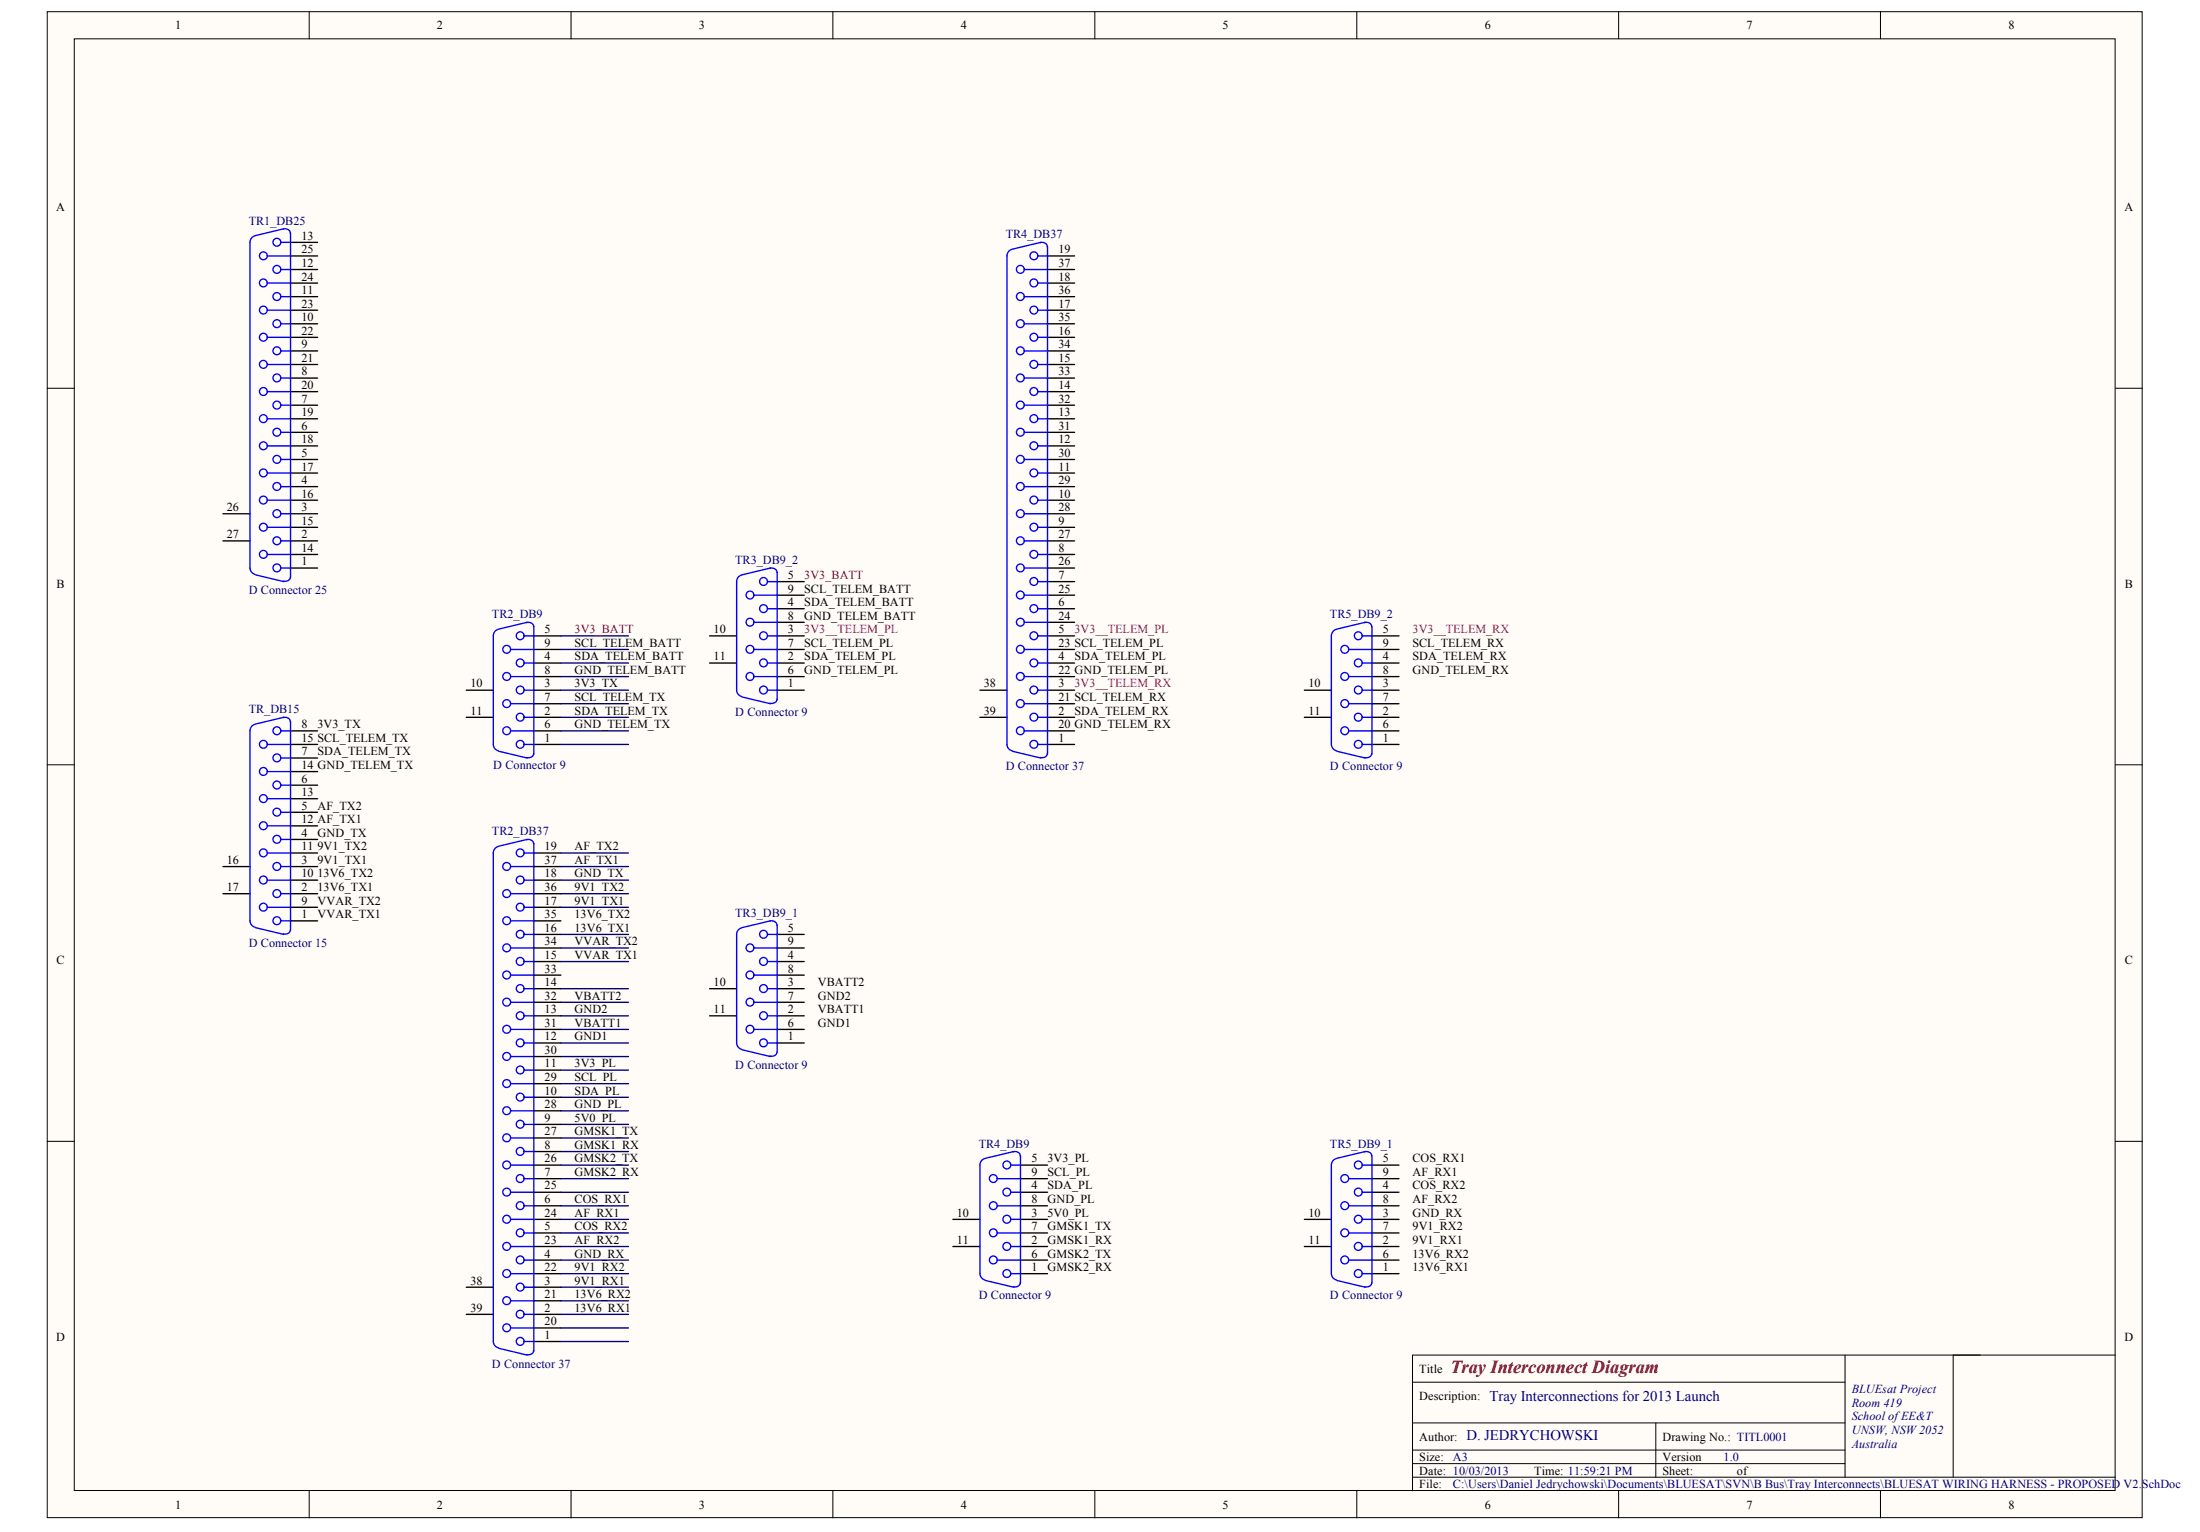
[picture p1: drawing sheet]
<svg xmlns="http://www.w3.org/2000/svg" width="289mm" height="201mm" viewBox="0 0 289 201" stroke-linecap="round" stroke-linejoin="round" font-family="sans-serif">
<g fill="#fffcf8" stroke="#000" stroke-width=".13">
<path d="M6.2 1.5h275.1v197.7h-275.1z"/>
<path d="M9.8 5.1h268v190.5h-268z"/>
</g>
<g fill="none" stroke="#000" stroke-width=".13">
<path d="M40.6 1.5v3.6M75 1.5v3.6M109.4 1.5v3.6M143.8 1.5v3.6M178.2 1.5v3.6M212.6 1.5v3.6M247 1.5v3.6M6.2 51h3.6M277.8 51h3.6M6.2 100.4h3.6M277.8 100.4h3.6M6.2 149.8h3.6"/>
<path d="M277.8 149.8h3.6M242.3 177.9v16M260.1 177.9h-74.6v17.8M277.8 177.9h-21.3v16M40.6 195.7v3.5M75 195.7v3.5M109.4 195.7v3.5M143.8 195.7v3.5M178.2 195.7v3.5M185.5 186.8h56.8M185.5 193.9h92.3M185.5 190.3h56.8"/>
<path d="M185.5 192.1h56.8M185.5 181.4h56.8M212.6 195.7v3.5M217.5 186.8v7.1M247 195.7v3.5"/>
</g>
<g fill="none" stroke="#00f" stroke-width=".18">
<path d="M33.5 30.9a.87 .87 0 0 0-.7 .9v42.8a.87 .87 0 0 0 .7 .8M35.1 37.2h3.1M35.1 33.6h3.1M36.9 38.9h1.3M36.9 35.4h1.3M36.9 31.8h1.3M37.2 30.1a.68 .68 0 0 1 .9 .5M37.3 30l-3.8 .9M38.2 30.6v45.2M132.9 32.7a.87 .87 0 0 0-.7 .9v64.1a.87 .87 0 0 0 .7 .8M134.6 38.9h3M134.6 35.4h3"/>
<path d="M136.3 37.2h1.3M136.3 33.6h1.3M136.6 31.8a.68 .68 0 0 1 .9 .6M136.7 31.8l-3.7 .9M137.6 32.3v66.7M35.1 55h3.1M35.1 51.4h3.1M35.1 47.8h3.1M35.1 44.3h3.1M35.1 40.7h3.1M35.1 58.5h3.1M36.9 56.7h1.3"/>
<path d="M36.9 53.2h1.3M36.9 49.6h1.3M36.9 46.1h1.3M36.9 42.5h1.3M134.6 56.7h3M134.6 53.2h3M134.6 49.6h3M134.6 46.1h3M134.6 42.5h3M136.3 55h1.3M136.3 51.4h1.3M136.3 47.8h1.3"/>
<path d="M136.3 44.3h1.3M136.3 40.7h1.3M136.3 58.5h1.3M33.5 75.4l3.8 .9M35.1 72.8h3.1M35.1 69.2h3.1M35.1 65.7h3.1M35.1 62.1h3.1M36.9 74.6h1.3M36.9 71h1.3M36.9 67.4h1.3M36.9 63.9h1.3"/>
<path d="M36.9 60.3h1.3M38.1 75.8a.65 .65 0 0 1-.9 .5M97.4 75.5a.87 .87 0 0 0-.7 .8v14.3a.87 .87 0 0 0 .7 .8M99 78.1h3.1M100.8 79.9h1.3M100.8 76.3h1.3M101.1 74.6a.68 .68 0 0 1 .9 .5M101.2 74.6l-3.7 .8M102.1 75.1v16.7M134.6 74.6h3M134.6 71h3M134.6 67.4h3"/>
<path d="M134.6 63.9h3M134.6 60.3h3M134.6 78.1h3M136.3 72.8h1.3M136.3 69.2h1.3M136.3 65.7h1.3M136.3 62.1h1.3M136.3 79.9h1.3M136.3 76.3h1.3M33.5 95.1a.87 .87 0 0 0-.7 .8v25a.87 .87 0 0 0 .7 .8M35.1 97.7h3.1M36.9 99.5h1.3"/>
<path d="M36.9 95.9h1.3M37.2 94.2a.68 .68 0 0 1 .9 .5M37.3 94.2l-3.8 .8M38.2 94.7v27.4M65.4 82.6a.87 .87 0 0 0-.6 .9v14.2a.87 .87 0 0 0 .6 .8M65.5 98.6l3.7 .9M67.1 95.9h3M67.1 92.4h3M67.1 88.8h3M67.1 85.2h3M68.9 97.7h1.2M68.9 94.2h1.2"/>
<path d="M68.9 90.6h1.2M68.9 87h1.2M68.9 83.5h1.2M69.1 81.7a.68 .68 0 0 1 1 .6M69.2 81.7l-3.7 .9M70.1 98.9a.65 .65 0 0 1-1 .5M70.1 82.2v16.8M97.5 91.5l3.7 .9M99 88.8h3.1M99 85.2h3.1M99 81.7h3.1M100.8 90.6h1.3"/>
<path d="M100.8 87h1.3M100.8 83.5h1.3M102 91.8a.65 .65 0 0 1-.9 .5M133 98.6l3.7 .9M134.6 95.9h3M134.6 92.4h3M134.6 88.8h3M134.6 85.2h3M134.6 81.7h3M136.3 97.7h1.3M136.3 94.2h1.3M136.3 90.6h1.3"/>
<path d="M136.3 87h1.3M136.3 83.5h1.3M137.5 98.9a.65 .65 0 0 1-.9 .5M175.5 82.6a.87 .87 0 0 0-.6 .9v14.2a.87 .87 0 0 0 .6 .8M175.6 98.6l3.7 .9M177.2 95.9h3M177.2 92.4h3M177.2 88.8h3M177.2 85.2h3M178.9 97.7h1.3M178.9 94.2h1.3M178.9 90.6h1.3"/>
<path d="M178.9 87h1.3M178.9 83.5h1.3M179.2 81.7a.68 .68 0 0 1 .9 .6M179.3 81.7l-3.7 .9M180.1 98.9a.65 .65 0 0 1-.9 .5M180.2 82.2v16.8M35.1 119.1h3.1M35.1 115.5h3.1M35.1 112h3.1M35.1 108.4h3.1M35.1 104.8h3.1M35.1 101.3h3.1"/>
<path d="M36.9 117.3h1.3M36.9 113.7h1.3M36.9 110.2h1.3M36.9 106.6h1.3M36.9 103.1h1.3M65.4 111.1a.87 .87 0 0 0-.6 .9v64.1a.87 .87 0 0 0 .6 .8M67.1 117.3h3M67.1 113.7h3M68.9 119.1h1.2M68.9 115.5h1.2M68.9 112h1.2M69.1 110.2a.68 .68 0 0 1 1 .6"/>
<path d="M69.2 110.2l-3.7 .9M70.1 110.7v66.6M33.5 121.8l3.8 .8M36.9 120.9h1.3M38.1 122.1a.65 .65 0 0 1-.9 .5M67.1 120.9h3M67.1 135.1h3M67.1 131.6h3M67.1 128h3M67.1 124.4h3M67.1 138.7h3M68.9 133.3h1.2"/>
<path d="M68.9 136.9h1.2M68.9 129.8h1.2M68.9 126.2h1.2M68.9 122.6h1.2M97.4 121.8a.87 .87 0 0 0-.7 .8v14.3a.87 .87 0 0 0 .7 .8M97.5 137.8l3.7 .9M99 135.1h3.1M99 131.6h3.1M99 128h3.1M99 124.4h3.1M100.8 133.3h1.3M100.8 136.9h1.3"/>
<path d="M100.8 129.8h1.3M100.8 126.2h1.3M100.8 122.6h1.3M101.1 120.9a.68 .68 0 0 1 .9 .6M101.2 120.9l-3.7 .9M102 138.1a.65 .65 0 0 1-.9 .5M102.1 121.4v16.7M67.1 156.5h3M67.1 152.9h3M67.1 149.4h3M67.1 145.8h3M67.1 142.2h3"/>
<path d="M68.9 158.3h1.2M68.9 154.7h1.2M68.9 151.1h1.2M68.9 147.6h1.2M68.9 144h1.2M68.9 140.5h1.2M129.3 152.1a.87 .87 0 0 0-.6 .8v14.3a.87 .87 0 0 0 .7 .8M131 158.3h3M131 154.7h3M132.8 156.5h1.2M132.8 152.9h1.2M133 151.2a.68 .68 0 0 1 1 .5"/>
<path d="M133.1 151.1l-3.7 .9M134 151.7v16.7M175.5 152.1a.87 .87 0 0 0-.6 .8v14.3a.87 .87 0 0 0 .6 .8M177.2 158.3h3M177.2 154.7h3M178.9 156.5h1.3M178.9 152.9h1.3M179.2 151.2a.68 .68 0 0 1 .9 .5M179.3 151.1l-3.7 .9M180.2 151.7v16.7M65.5 177l3.7 .9M67.1 163.6h3"/>
<path d="M67.1 167.2h3M67.1 160.1h3M67.1 174.3h3M67.1 170.7h3M68.9 165.4h1.2M68.9 161.8h1.2M68.9 176.1h1.2M68.9 172.5h1.2M68.9 169h1.2M70.1 177.3a.65 .65 0 0 1-1 .5M129.4 168.1l3.7 .9M131 165.4h3"/>
<path d="M131 161.8h3M132.8 163.6h1.2M132.8 167.2h1.2M132.8 160.1h1.2M134 168.4a.65 .65 0 0 1-.9 .5M175.6 168.1l3.7 .9M177.2 165.4h3M177.2 161.8h3M178.9 163.6h1.3M178.9 167.2h1.3M178.9 160.1h1.3M180.1 168.4a.65 .65 0 0 1-.9 .5"/>
<circle cx="34.6" cy="37.1" r=".52"/>
<circle cx="34.6" cy="33.6" r=".52"/>
<circle cx="36.4" cy="31.8" r=".52"/>
<circle cx="36.4" cy="35.4" r=".52"/>
<circle cx="36.4" cy="38.9" r=".52"/>
<circle cx="134" cy="35.4" r=".52"/>
<circle cx="134" cy="38.9" r=".52"/>
<circle cx="135.8" cy="37.1" r=".52"/>
<circle cx="135.8" cy="33.6" r=".52"/>
<circle cx="34.6" cy="58.5" r=".52"/>
<circle cx="34.6" cy="54.9" r=".52"/>
<circle cx="34.6" cy="44.3" r=".52"/>
<circle cx="34.6" cy="47.8" r=".52"/>
<circle cx="34.6" cy="51.4" r=".52"/>
<circle cx="34.6" cy="40.7" r=".52"/>
<circle cx="36.4" cy="42.5" r=".52"/>
<circle cx="36.4" cy="53.2" r=".52"/>
<circle cx="36.4" cy="49.6" r=".52"/>
<circle cx="36.4" cy="46" r=".52"/>
<circle cx="36.4" cy="56.7" r=".52"/>
<circle cx="134" cy="53.2" r=".52"/>
<circle cx="134" cy="42.5" r=".52"/>
<circle cx="134" cy="49.6" r=".52"/>
<circle cx="134" cy="56.7" r=".52"/>
<circle cx="134" cy="46" r=".52"/>
<circle cx="135.8" cy="44.3" r=".52"/>
<circle cx="135.8" cy="58.5" r=".52"/>
<circle cx="135.8" cy="47.8" r=".52"/>
<circle cx="135.8" cy="54.9" r=".52"/>
<circle cx="135.8" cy="40.7" r=".52"/>
<circle cx="135.8" cy="51.4" r=".52"/>
<circle cx="34.6" cy="69.2" r=".52"/>
<circle cx="34.6" cy="65.6" r=".52"/>
<circle cx="34.6" cy="72.8" r=".52"/>
<circle cx="34.6" cy="62.1" r=".52"/>
<circle cx="36.4" cy="63.9" r=".52"/>
<circle cx="36.4" cy="60.3" r=".52"/>
<circle cx="36.4" cy="67.4" r=".52"/>
<circle cx="36.4" cy="74.5" r=".52"/>
<circle cx="36.4" cy="71" r=".52"/>
<circle cx="98.5" cy="78.1" r=".52"/>
<circle cx="100.3" cy="76.3" r=".52"/>
<circle cx="100.3" cy="79.9" r=".52"/>
<circle cx="134" cy="63.9" r=".52"/>
<circle cx="134" cy="60.3" r=".52"/>
<circle cx="134" cy="67.4" r=".52"/>
<circle cx="134" cy="78.1" r=".52"/>
<circle cx="134" cy="74.5" r=".52"/>
<circle cx="134" cy="71" r=".52"/>
<circle cx="135.8" cy="69.2" r=".52"/>
<circle cx="135.8" cy="65.6" r=".52"/>
<circle cx="135.8" cy="72.8" r=".52"/>
<circle cx="135.8" cy="79.9" r=".52"/>
<circle cx="135.8" cy="76.3" r=".52"/>
<circle cx="135.8" cy="62.1" r=".52"/>
<circle cx="34.6" cy="97.7" r=".52"/>
<circle cx="36.4" cy="99.5" r=".52"/>
<circle cx="36.4" cy="95.9" r=".52"/>
<circle cx="66.5" cy="88.8" r=".52"/>
<circle cx="66.5" cy="92.4" r=".52"/>
<circle cx="66.5" cy="95.9" r=".52"/>
<circle cx="66.5" cy="85.2" r=".52"/>
<circle cx="68.3" cy="90.6" r=".52"/>
<circle cx="68.3" cy="83.4" r=".52"/>
<circle cx="68.3" cy="97.7" r=".52"/>
<circle cx="68.3" cy="94.1" r=".52"/>
<circle cx="68.3" cy="87" r=".52"/>
<circle cx="98.5" cy="88.8" r=".52"/>
<circle cx="98.5" cy="81.7" r=".52"/>
<circle cx="98.5" cy="85.2" r=".52"/>
<circle cx="100.3" cy="90.6" r=".52"/>
<circle cx="100.3" cy="83.4" r=".52"/>
<circle cx="100.3" cy="87" r=".52"/>
<circle cx="134" cy="88.8" r=".52"/>
<circle cx="134" cy="81.7" r=".52"/>
<circle cx="134" cy="95.9" r=".52"/>
<circle cx="134" cy="92.4" r=".52"/>
<circle cx="134" cy="85.2" r=".52"/>
<circle cx="135.8" cy="90.6" r=".52"/>
<circle cx="135.8" cy="83.4" r=".52"/>
<circle cx="135.8" cy="94.1" r=".52"/>
<circle cx="135.8" cy="97.7" r=".52"/>
<circle cx="135.8" cy="87" r=".52"/>
<circle cx="176.6" cy="88.8" r=".52"/>
<circle cx="176.6" cy="92.4" r=".52"/>
<circle cx="176.6" cy="95.9" r=".52"/>
<circle cx="176.6" cy="85.2" r=".52"/>
<circle cx="178.4" cy="90.6" r=".52"/>
<circle cx="178.4" cy="97.7" r=".52"/>
<circle cx="178.4" cy="94.1" r=".52"/>
<circle cx="178.4" cy="83.4" r=".52"/>
<circle cx="178.4" cy="87" r=".52"/>
<circle cx="34.6" cy="119.1" r=".52"/>
<circle cx="34.6" cy="101.3" r=".52"/>
<circle cx="34.6" cy="111.9" r=".52"/>
<circle cx="34.6" cy="108.4" r=".52"/>
<circle cx="34.6" cy="104.8" r=".52"/>
<circle cx="34.6" cy="115.5" r=".52"/>
<circle cx="36.4" cy="110.2" r=".52"/>
<circle cx="36.4" cy="103" r=".52"/>
<circle cx="36.4" cy="106.6" r=".52"/>
<circle cx="36.4" cy="117.3" r=".52"/>
<circle cx="36.4" cy="113.7" r=".52"/>
<circle cx="66.5" cy="117.3" r=".52"/>
<circle cx="66.5" cy="113.7" r=".52"/>
<circle cx="68.3" cy="119.1" r=".52"/>
<circle cx="68.3" cy="111.9" r=".52"/>
<circle cx="68.3" cy="115.5" r=".52"/>
<circle cx="36.4" cy="120.8" r=".52"/>
<circle cx="66.5" cy="135.1" r=".52"/>
<circle cx="66.5" cy="128" r=".52"/>
<circle cx="66.5" cy="138.7" r=".52"/>
<circle cx="66.5" cy="120.8" r=".52"/>
<circle cx="66.5" cy="124.4" r=".52"/>
<circle cx="66.5" cy="131.5" r=".52"/>
<circle cx="68.3" cy="122.6" r=".52"/>
<circle cx="68.3" cy="133.3" r=".52"/>
<circle cx="68.3" cy="136.9" r=".52"/>
<circle cx="68.3" cy="129.8" r=".52"/>
<circle cx="68.3" cy="126.2" r=".52"/>
<circle cx="98.5" cy="135.1" r=".52"/>
<circle cx="98.5" cy="128" r=".52"/>
<circle cx="98.5" cy="124.4" r=".52"/>
<circle cx="98.5" cy="131.5" r=".52"/>
<circle cx="100.3" cy="133.3" r=".52"/>
<circle cx="100.3" cy="122.6" r=".52"/>
<circle cx="100.3" cy="136.9" r=".52"/>
<circle cx="100.3" cy="129.8" r=".52"/>
<circle cx="100.3" cy="126.2" r=".52"/>
<circle cx="66.5" cy="142.2" r=".52"/>
<circle cx="66.5" cy="149.3" r=".52"/>
<circle cx="66.5" cy="152.9" r=".52"/>
<circle cx="66.5" cy="156.5" r=".52"/>
<circle cx="66.5" cy="145.8" r=".52"/>
<circle cx="68.3" cy="151.1" r=".52"/>
<circle cx="68.3" cy="140.4" r=".52"/>
<circle cx="68.3" cy="158.3" r=".52"/>
<circle cx="68.3" cy="154.7" r=".52"/>
<circle cx="68.3" cy="144" r=".52"/>
<circle cx="68.3" cy="147.6" r=".52"/>
<circle cx="130.5" cy="158.3" r=".52"/>
<circle cx="130.5" cy="154.7" r=".52"/>
<circle cx="132.2" cy="152.9" r=".52"/>
<circle cx="132.2" cy="156.5" r=".52"/>
<circle cx="176.6" cy="158.3" r=".52"/>
<circle cx="176.6" cy="154.7" r=".52"/>
<circle cx="178.4" cy="152.9" r=".52"/>
<circle cx="178.4" cy="156.5" r=".52"/>
<circle cx="66.5" cy="160" r=".52"/>
<circle cx="66.5" cy="174.3" r=".52"/>
<circle cx="66.5" cy="170.7" r=".52"/>
<circle cx="66.5" cy="163.6" r=".52"/>
<circle cx="66.5" cy="167.2" r=".52"/>
<circle cx="68.3" cy="161.8" r=".52"/>
<circle cx="68.3" cy="172.5" r=".52"/>
<circle cx="68.3" cy="165.4" r=".52"/>
<circle cx="68.3" cy="168.9" r=".52"/>
<circle cx="68.3" cy="176.1" r=".52"/>
<circle cx="130.5" cy="161.8" r=".52"/>
<circle cx="130.5" cy="165.4" r=".52"/>
<circle cx="132.2" cy="160" r=".52"/>
<circle cx="132.2" cy="163.6" r=".52"/>
<circle cx="132.2" cy="167.2" r=".52"/>
<circle cx="176.6" cy="161.8" r=".52"/>
<circle cx="176.6" cy="165.4" r=".52"/>
<circle cx="178.4" cy="160" r=".52"/>
<circle cx="178.4" cy="163.6" r=".52"/>
<circle cx="178.4" cy="167.2" r=".52"/>
</g>
<g fill="none" stroke="#000" stroke-width=".18">
<path d="M38.2 37.2h3.5M38.2 33.6h3.5M38.2 38.9h3.5M38.2 35.4h3.5M38.2 31.8h3.5M137.6 37.2h3.5M137.6 33.6h3.5M137.6 38.9h3.5M137.6 35.4h3.5M38.2 51.4h3.5M38.2 47.8h3.5M38.2 44.3h3.5"/>
<path d="M38.2 40.7h3.5M38.2 56.7h3.5M38.2 53.2h3.5M38.2 49.6h3.5M38.2 46.1h3.5M38.2 42.5h3.5M38.2 58.5h3.5M38.2 55h3.5M137.6 51.4h3.5M137.6 47.8h3.5M137.6 44.3h3.5M137.6 40.7h3.5"/>
<path d="M137.6 56.7h3.5M137.6 53.2h3.5M137.6 49.6h3.5M137.6 46.1h3.5M137.6 42.5h3.5M137.6 58.5h3.5M137.6 55h3.5M29.3 71h3.5M29.3 67.4h3.5M38.2 74.6h3.5M38.2 71h3.5M38.2 67.4h3.5"/>
<path d="M38.2 63.9h3.5M38.2 60.3h3.5M38.2 72.8h3.5M38.2 69.2h3.5M38.2 65.7h3.5M38.2 62.1h3.5M102.1 79.9h3.5M102.1 76.3h3.5M102.1 78.1h3.5M137.6 74.6h3.5M137.6 71h3.5M137.6 67.4h3.5"/>
<path d="M137.6 63.9h3.5M137.6 60.3h3.5M137.6 72.8h3.5M137.6 69.2h3.5M137.6 65.7h3.5M137.6 62.1h3.5M137.6 79.9h3.5M137.6 76.3h3.5M137.6 78.1h3.5M38.2 99.5h3.5M38.2 95.9h3.5M38.2 97.7h3.5"/>
<path d="M61.2 94.2h3.6M61.2 90.6h3.6M70.1 95.9h3.6M70.1 97.7h3.6M70.1 94.2h3.6M70.1 90.6h3.6M70.1 87h3.6M70.1 83.5h3.6M70.1 92.4h3.6M70.1 88.8h3.6M70.1 85.2h3.6M93.2 87h3.5"/>
<path d="M93.2 83.5h3.5M102.1 90.6h3.5M102.1 87h3.5M102.1 83.5h3.5M102.1 88.8h3.5M102.1 85.2h3.5M102.1 81.7h3.5M128.7 94.2h3.5M128.7 90.6h3.5M137.6 95.9h3.5M137.6 97.7h3.5M137.6 94.2h3.5"/>
<path d="M137.6 90.6h3.5M137.6 87h3.5M137.6 83.5h3.5M137.6 92.4h3.5M137.6 88.8h3.5M137.6 85.2h3.5M137.6 81.7h3.5M171.3 94.2h3.6M171.3 90.6h3.6M180.2 95.9h3.5M180.2 97.7h3.5M180.2 94.2h3.5"/>
<path d="M180.2 90.6h3.5M180.2 87h3.5M180.2 83.5h3.5M180.2 92.4h3.5M180.2 88.8h3.5M180.2 85.2h3.5M29.3 117.3h3.5M29.3 113.7h3.5M38.2 117.3h3.5M38.2 113.7h3.5M38.2 110.2h3.5M38.2 106.6h3.5"/>
<path d="M38.2 103.1h3.5M38.2 119.1h3.5M38.2 115.5h3.5M38.2 112h3.5M38.2 108.4h3.5M38.2 104.8h3.5M38.2 101.3h3.5M70.1 117.3h3.6M70.1 113.7h3.6M70.1 119.1h3.6M70.1 115.5h3.6M70.1 112h3.6"/>
<path d="M38.2 120.9h3.5M70.1 120.9h3.6M70.1 136.9h3.6M70.1 133.3h3.6M70.1 129.8h3.6M70.1 126.2h3.6M70.1 122.6h3.6M70.1 135.1h3.6M70.1 131.6h3.6M70.1 128h3.6M70.1 124.4h3.6M70.1 138.7h3.6"/>
<path d="M93.2 133.3h3.5M93.2 129.8h3.5M102.1 136.9h3.5M102.1 133.3h3.5M102.1 129.8h3.5M102.1 126.2h3.5M102.1 122.6h3.5M102.1 135.1h3.5M102.1 131.6h3.5M102.1 128h3.5M102.1 124.4h3.5M70.1 156.5h3.6"/>
<path d="M70.1 152.9h3.6M70.1 158.3h3.6M70.1 154.7h3.6M70.1 151.1h3.6M70.1 147.6h3.6M70.1 144h3.6M70.1 140.5h3.6M70.1 149.4h3.6M70.1 145.8h3.6M70.1 142.2h3.6M134 156.5h3.6M134 152.9h3.6"/>
<path d="M134 158.3h3.6M134 154.7h3.6M180.2 156.5h3.5M180.2 152.9h3.5M180.2 158.3h3.5M180.2 154.7h3.5M61.2 172.5h3.6M61.2 169h3.6M70.1 167.2h3.6M70.1 163.6h3.6M70.1 160.1h3.6M70.1 165.4h3.6"/>
<path d="M70.1 161.8h3.6M70.1 176.1h3.6M70.1 174.3h3.6M70.1 172.5h3.6M70.1 170.7h3.6M70.1 169h3.6M125.1 163.6h3.6M125.1 160.1h3.6M134 167.2h3.6M134 163.6h3.6M134 160.1h3.6M134 165.4h3.6"/>
<path d="M134 161.8h3.6M171.3 163.6h3.6M171.3 160.1h3.6M180.2 167.2h3.5M180.2 163.6h3.5M180.2 160.1h3.5M180.2 165.4h3.5M180.2 161.8h3.5"/>
</g>
<g fill="none" stroke="#000080" stroke-width=".18">
<path d="M73.7 90.6h8.8M73.7 92.4h8.8M73.7 97.7h8.8M73.7 83.5h8.8M73.7 85.2h8.8M73.7 87h8.8M73.7 88.8h8.8M73.7 95.9h8.8M73.7 94.2h8.8M73.7 112h8.8M73.7 113.7h8.8M73.7 115.5h8.8"/>
<path d="M73.7 117.3h8.8M73.7 119.1h8.8M73.7 129.8h8.8M73.7 131.6h8.8M73.7 133.3h8.8M73.7 135.1h8.8M73.7 136.9h8.8M73.7 138.7h8.8M73.7 122.6h8.8M73.7 124.4h8.8M73.7 126.2h8.8M73.7 140.5h8.8"/>
<path d="M73.7 142.2h8.8M73.7 144h8.8M73.7 145.8h8.8M73.7 147.6h8.8M73.7 149.4h8.8M73.7 151.1h8.8M73.7 154.7h8.8M73.7 156.5h8.8M73.7 158.3h8.8M73.7 152.9h8.8M73.7 174.3h8.8M73.7 165.4h8.8"/>
<path d="M73.7 167.2h8.8M73.7 169h8.8M73.7 170.7h8.8M73.7 172.5h8.8M73.7 160.1h8.8M73.7 161.8h8.8M73.7 163.6h8.8M73.7 176.1h8.8"/>
</g>
<text font-size="2.4" fill="#800000" x="190.5" y="180.2">Tray Interconnect Diagram</text>
<g font-size="1.9" fill="#000080">
<text x="195.6" y="183.8">Tray Interconnections for 2013 Launch</text>
<text x="192.6" y="189">D. JEDRYCHOWSKI</text>
</g>
<g font-size="1.6">
<text x="23" y="3.8">1</text>
<text x="57.4" y="3.8">2</text>
<text x="91.8" y="3.8">3</text>
<text x="126.2" y="3.8">4</text>
<text x="160.6" y="3.8">5</text>
<text x="195" y="3.8">6</text>
<text x="229.4" y="3.8">7</text>
<text x="263.8" y="3.8">8</text>
<text x="7.4" y="27.7">A</text>
<text x="279" y="27.7">A</text>
<text x="39.6" y="33.2">25</text>
<text x="39.6" y="35">12</text>
<text x="39.6" y="31.5">13</text>
<text x="139" y="33.2">19</text>
<text x="139" y="35">37</text>
<text x="39.6" y="40.4">23</text>
<text x="39.6" y="36.8">24</text>
<text x="39.6" y="38.6">11</text>
<text x="139" y="40.4">17</text>
<text x="139" y="38.6">36</text>
<text x="139" y="36.8">18</text>
<text x="39.6" y="47.5">21</text>
<text x="39.6" y="43.9">22</text>
<text x="39.6" y="45.7">9</text>
<text x="39.6" y="42.1">10</text>
<text x="139" y="47.5">15</text>
<text x="139" y="43.9">16</text>
<text x="139" y="45.7">34</text>
<text x="139" y="42.1">35</text>
<text x="39.6" y="51">20</text>
<text x="39.6" y="52.9">7</text>
<text x="39.6" y="49.3">8</text>
<text x="139" y="51">14</text>
<text x="139" y="52.9">32</text>
<text x="139" y="49.3">33</text>
<text x="39.6" y="59.9">5</text>
<text x="39.6" y="56.4">6</text>
<text x="39.6" y="58.2">18</text>
<text x="39.6" y="54.6">19</text>
<text x="139" y="58.2">12</text>
<text x="139" y="54.6">13</text>
<text x="139" y="59.9">30</text>
<text x="139" y="56.4">31</text>
<text x="39.6" y="63.5">4</text>
<text x="39.6" y="65.3">16</text>
<text x="39.6" y="61.8">17</text>
<text x="139" y="65.3">10</text>
<text x="139" y="61.8">11</text>
<text x="139" y="63.5">29</text>
<text x="29.8" y="70.7">27</text>
<text x="29.8" y="67.1">26</text>
<text x="39.6" y="70.7">2</text>
<text x="39.6" y="67.1">3</text>
<text x="39.6" y="68.9">15</text>
<text x="139" y="68.9">9</text>
<text x="139" y="70.7">27</text>
<text x="139" y="67.1">28</text>
<text x="7.4" y="77.1">B</text>
<text x="39.6" y="74.2">1</text>
<text x="39.6" y="72.4">14</text>
<text x="103.5" y="76">5</text>
<text x="103.5" y="77.8">9</text>
<text x="105.6" y="77.8">SCL_TELEM_BATT</text>
<text x="139" y="77.8">25</text>
<text x="139" y="76">7</text>
<text x="139" y="72.4">8</text>
<text x="139" y="74.2">26</text>
<text x="279.1" y="77.1">B</text>
<text x="71.5" y="83.1">5</text>
<text x="93.7" y="83.1">10</text>
<text x="103.5" y="83.1">3</text>
<text x="103.5" y="79.6">4</text>
<text x="103.5" y="81.3">8</text>
<text x="105.6" y="79.6">SDA_TELEM_BATT</text>
<text x="105.6" y="81.3">GND_TELEM_BATT</text>
<text x="139" y="83.1">5</text>
<text x="139" y="81.3">24</text>
<text x="139" y="79.6">6</text>
<text x="181.6" y="83.1">5</text>
<text x="71.5" y="86.7">4</text>
<text x="71.5" y="88.5">8</text>
<text x="71.5" y="84.9">9</text>
<text x="75.4" y="88.5">GND_TELEM_BATT</text>
<text x="75.4" y="86.7">SDA_TELEM_BATT</text>
<text x="75.4" y="84.9">SCL_TELEM_BATT</text>
<text x="93.7" y="86.7">11</text>
<text x="103.5" y="86.7">2</text>
<text x="103.5" y="88.5">6</text>
<text x="103.5" y="84.9">7</text>
<text x="105.6" y="84.9">SCL_TELEM_PL</text>
<text x="105.6" y="86.7">SDA_TELEM_PL</text>
<text x="105.6" y="88.5">GND_TELEM_PL</text>
<text x="139" y="88.5">22 GND_TELEM_PL</text>
<text x="139" y="86.7">4</text>
<text x="139" y="84.9">23 SCL_TELEM_PL</text>
<text x="141.1" y="86.7">SDA_TELEM_PL</text>
<text x="181.6" y="86.7">4</text>
<text x="181.6" y="88.5">8</text>
<text x="181.6" y="84.9">9</text>
<text x="185.5" y="88.5">GND_TELEM_RX</text>
<text x="185.5" y="84.9">SCL_TELEM_RX</text>
<text x="185.5" y="86.7">SDA_TELEM_RX</text>
<text x="39.6" y="95.6">8</text>
<text x="41.7" y="95.6">3V3_TX</text>
<text x="61.8" y="93.8">11</text>
<text x="61.8" y="90.2">10</text>
<text x="71.5" y="93.8">2</text>
<text x="71.5" y="90.2">3</text>
<text x="71.5" y="95.6">6</text>
<text x="71.5" y="92">7</text>
<text x="75.4" y="90.2">3V3_TX</text>
<text x="75.4" y="92">SCL_TELEM_TX</text>
<text x="75.4" y="93.8">SDA_TELEM_TX</text>
<text x="75.4" y="95.6">GND_TELEM_TX</text>
<text x="103.5" y="90.2">1</text>
<text x="129.2" y="93.8">39</text>
<text x="129.2" y="90.2">38</text>
<text x="139" y="95.6">20 GND_TELEM_RX</text>
<text x="139" y="93.8">2</text>
<text x="139" y="92">21 SCL_TELEM_RX</text>
<text x="139" y="90.2">3</text>
<text x="141.1" y="93.8">SDA_TELEM_RX</text>
<text x="171.8" y="93.8">11</text>
<text x="171.8" y="90.2">10</text>
<text x="181.6" y="93.8">2</text>
<text x="181.6" y="90.2">3</text>
<text x="181.6" y="95.6">6</text>
<text x="181.6" y="92">7</text>
<text x="39.6" y="99.1">7</text>
<text x="39.6" y="100.9">14 GND_TELEM_TX</text>
<text x="39.6" y="97.4">15 SCL_TELEM_TX</text>
<text x="41.7" y="99.1">SDA_TELEM_TX</text>
<text x="71.5" y="97.4">1</text>
<text x="139" y="97.4">1</text>
<text x="181.6" y="97.4">1</text>
<text x="39.6" y="106.3">5</text>
<text x="39.6" y="102.7">6</text>
<text x="39.6" y="104.5">13</text>
<text x="41.7" y="106.3">AF_TX2</text>
<text x="29.8" y="113.4">16</text>
<text x="39.6" y="113.4">3</text>
<text x="39.6" y="109.8">4</text>
<text x="39.6" y="111.6">11</text>
<text x="39.6" y="108">12 AF_TX1</text>
<text x="41.7" y="113.4">9V1_TX1</text>
<text x="41.7" y="111.6">9V1_TX2</text>
<text x="41.7" y="109.8">GND_TX</text>
<text x="71.5" y="111.6">19</text>
<text x="71.5" y="113.4">37</text>
<text x="75.4" y="113.4">AF_TX1</text>
<text x="75.4" y="111.6">AF_TX2</text>
<text x="29.8" y="117">17</text>
<text x="39.6" y="117">2</text>
<text x="39.6" y="118.7">9</text>
<text x="39.6" y="115.2">10</text>
<text x="41.7" y="118.7">VVAR_TX2</text>
<text x="41.7" y="117">13V6_TX1</text>
<text x="41.7" y="115.2">13V6_TX2</text>
<text x="71.5" y="118.7">17</text>
<text x="71.5" y="117">36</text>
<text x="71.5" y="115.2">18</text>
<text x="75.4" y="118.7">9V1_TX1</text>
<text x="75.4" y="117">9V1_TX2</text>
<text x="75.4" y="115.2">GND_TX</text>
<text x="39.6" y="120.5">1</text>
<text x="41.7" y="120.5">VVAR_TX1</text>
<text x="71.5" y="125.9">15</text>
<text x="71.5" y="122.3">16</text>
<text x="71.5" y="124.1">34</text>
<text x="71.5" y="120.5">35</text>
<text x="75.4" y="125.9">VVAR_TX1</text>
<text x="75.4" y="124.1">VVAR_TX2</text>
<text x="75.4" y="122.3">13V6_TX1</text>
<text x="75.4" y="120.5">13V6_TX2</text>
<text x="103.5" y="125.9">4</text>
<text x="103.5" y="122.3">5</text>
<text x="103.5" y="124.1">9</text>
<text x="7.4" y="126.5">C</text>
<text x="71.5" y="129.4">14</text>
<text x="71.5" y="131.2">32</text>
<text x="71.5" y="127.6">33</text>
<text x="75.4" y="131.2">VBATT2</text>
<text x="93.7" y="129.4">10</text>
<text x="103.5" y="129.4">3</text>
<text x="103.5" y="131.2">7</text>
<text x="103.5" y="127.6">8</text>
<text x="107.4" y="129.4">VBATT2</text>
<text x="107.4" y="131.2">GND2</text>
<text x="279.1" y="126.5">C</text>
<text x="71.5" y="136.5">12</text>
<text x="71.5" y="133">13</text>
<text x="71.5" y="134.8">31</text>
<text x="75.4" y="134.8">VBATT1</text>
<text x="75.4" y="136.5">GND1</text>
<text x="75.4" y="133">GND2</text>
<text x="93.7" y="133">11</text>
<text x="103.5" y="136.5">1</text>
<text x="103.5" y="133">2</text>
<text x="103.5" y="134.8">6</text>
<text x="107.4" y="133">VBATT1</text>
<text x="107.4" y="134.8">GND1</text>
<text x="71.5" y="143.7">10</text>
<text x="71.5" y="140.1">11</text>
<text x="71.5" y="141.9">29</text>
<text x="71.5" y="138.3">30</text>
<text x="75.4" y="140.1">3V3_PL</text>
<text x="75.4" y="141.9">SCL_PL</text>
<text x="75.4" y="143.7">SDA_PL</text>
<text x="71.5" y="147.2">9</text>
<text x="71.5" y="149">27</text>
<text x="71.5" y="145.5">28</text>
<text x="75.4" y="147.2">5V0_PL</text>
<text x="75.4" y="149">GMSK1_TX</text>
<text x="75.4" y="145.5">GND_PL</text>
<text x="71.5" y="154.4">7</text>
<text x="71.5" y="150.8">8</text>
<text x="71.5" y="152.6">26</text>
<text x="75.4" y="150.8">GMSK1_RX</text>
<text x="75.4" y="152.6">GMSK2_TX</text>
<text x="75.4" y="154.4">GMSK2_RX</text>
<text x="135.5" y="152.6">5</text>
<text x="135.5" y="154.4">9</text>
<text x="137.6" y="154.4">SCL_PL</text>
<text x="137.6" y="152.6">3V3_PL</text>
<text x="181.6" y="152.6">5</text>
<text x="181.6" y="154.4">9</text>
<text x="185.5" y="152.6">COS_RX1</text>
<text x="185.5" y="154.4">AF_RX1</text>
<text x="71.5" y="161.5">5</text>
<text x="71.5" y="159.7">24</text>
<text x="71.5" y="157.9">6</text>
<text x="71.5" y="156.1">25</text>
<text x="75.4" y="159.7">AF_RX1</text>
<text x="75.4" y="157.9">COS_RX1</text>
<text x="75.4" y="161.5">COS_RX2</text>
<text x="125.7" y="159.7">10</text>
<text x="135.5" y="159.7">3</text>
<text x="135.5" y="156.1">4</text>
<text x="135.5" y="161.5">7</text>
<text x="135.5" y="157.9">8</text>
<text x="137.6" y="156.1">SDA_PL</text>
<text x="137.6" y="159.7">5V0_PL</text>
<text x="137.6" y="157.9">GND_PL</text>
<text x="137.6" y="161.5">GMSK1_TX</text>
<text x="171.8" y="159.7">10</text>
<text x="181.6" y="159.7">3</text>
<text x="181.6" y="156.1">4</text>
<text x="181.6" y="161.5">7</text>
<text x="181.6" y="157.9">8</text>
<text x="185.5" y="156.1">COS_RX2</text>
<text x="185.5" y="161.5">9V1_RX2</text>
<text x="185.5" y="159.7">GND_RX</text>
<text x="185.5" y="157.9">AF_RX2</text>
<text x="71.5" y="166.8">22</text>
<text x="71.5" y="165.1">4</text>
<text x="71.5" y="163.3">23</text>
<text x="75.4" y="166.8">9V1_RX2</text>
<text x="75.4" y="165.1">GND_RX</text>
<text x="75.4" y="163.3">AF_RX2</text>
<text x="125.7" y="163.3">11</text>
<text x="135.5" y="166.8">1</text>
<text x="135.5" y="163.3">2</text>
<text x="135.5" y="165.1">6</text>
<text x="137.6" y="163.3">GMSK1_RX</text>
<text x="137.6" y="165.1">GMSK2_TX</text>
<text x="137.6" y="166.8">GMSK2_RX</text>
<text x="171.8" y="163.3">11</text>
<text x="181.6" y="166.8">1</text>
<text x="181.6" y="163.3">2</text>
<text x="181.6" y="165.1">6</text>
<text x="185.5" y="163.3">9V1_RX1</text>
<text x="185.5" y="166.8">13V6_RX1</text>
<text x="185.5" y="165.1">13V6_RX2</text>
<text x="61.8" y="172.2">39</text>
<text x="61.8" y="168.6">38</text>
<text x="71.5" y="174">20</text>
<text x="71.5" y="172.2">2</text>
<text x="71.5" y="170.4">21</text>
<text x="71.5" y="168.6">3</text>
<text x="75.4" y="172.2">13V6_RX1</text>
<text x="75.4" y="170.4">13V6_RX2</text>
<text x="75.4" y="168.6">9V1_RX1</text>
<text x="7.4" y="175.9">D</text>
<text x="71.5" y="175.7">1</text>
<text x="279" y="175.9">D</text>
<text x="186.4" y="180.2">Title</text>
<text x="186.4" y="183.8">Description:</text>
<text x="186.4" y="191.8">Size:</text>
<text x="186.4" y="189.1">Author:</text>
<text x="218.3" y="191.8">Version</text>
<text x="218.3" y="189.1">Drawing No.: TITL0001</text>
<text x="186.4" y="193.5">Date: 10/03/2013</text>
<text x="186.4" y="195.3">File:</text>
<text x="201.5" y="193.5">Time: 11:59:21 PM</text>
<text x="218.3" y="193.5">Sheet:</text>
<text x="228.1" y="193.5">of</text>
<text x="23" y="198">1</text>
<text x="57.4" y="198">2</text>
<text x="91.8" y="198">3</text>
<text x="126.2" y="198">4</text>
<text x="160.6" y="198">5</text>
<text x="195" y="198">6</text>
<text x="229.4" y="198">7</text>
<text x="263.8" y="198">8</text>
</g>
<g font-size="1.6" fill="#000080">
<text x="32.7" y="29.5">TR1_DB25</text>
<text x="132.1" y="31.3">TR4_DB37</text>
<text x="32.7" y="78">D Connector 25</text>
<text x="96.5" y="74">TR3_DB9_2</text>
<text x="64.6" y="81.2">TR2_DB9</text>
<text x="174.7" y="81.2">TR5_DB9_2</text>
<text x="32.7" y="93.6">TR_DB15</text>
<text x="96.5" y="94">D Connector 9</text>
<text x="64.8" y="100.9">D Connector 9</text>
<text x="132.1" y="101.1">D Connector 37</text>
<text x="174.7" y="101.1">D Connector 9</text>
<text x="64.6" y="109.6">TR2_DB37</text>
<text x="32.7" y="124.3">D Connector 15</text>
<text x="96.5" y="120.4">TR3_DB9_1</text>
<text x="96.5" y="140.3">D Connector 9</text>
<text x="128.5" y="150.6">TR4_DB9</text>
<text x="174.7" y="150.6">TR5_DB9_1</text>
<text x="128.5" y="170.5">D Connector 9</text>
<text x="174.7" y="170.5">D Connector 9</text>
<text x="64.6" y="179.5">D Connector 37</text>
<text x="243.2" y="182.9">BLUEsat Project</text>
<text x="243.2" y="184.6">Room 419</text>
<text x="190.8" y="191.8">A3</text>
<text x="226.3" y="191.8">1.0</text>
<text x="243.2" y="186.4">School ofEE&amp;T</text>
<text x="243.2" y="188.2">UNSW, NSW2052</text>
<text x="243.2" y="190">Australia</text>
<text x="190.8" y="195.3">C:\Users\Daniel Jedrychowski\Documents\BLUESAT\SVN\B Bus\Tray Interconnects\BLUESAT WIRING HARNESS - PROPOSED V2.SchDoc</text>
</g>
<g font-size="1.6" fill="#f00">
<text x="105.6" y="76">3V3_BATT</text>
<text x="75.4" y="83.1">3V3_BATT</text>
</g>
<g font-size="1.6" fill="#ee0e22">
<text x="105.6" y="83.1">3V3__TELEM_PL</text>
<text x="141.1" y="83.1">3V3__TELEM_PL</text>
<text x="185.5" y="83.1">3V3__TELEM_RX</text>
<text x="141.1" y="90.2">3V3__TELEM_RX</text>
</g>
</svg>
